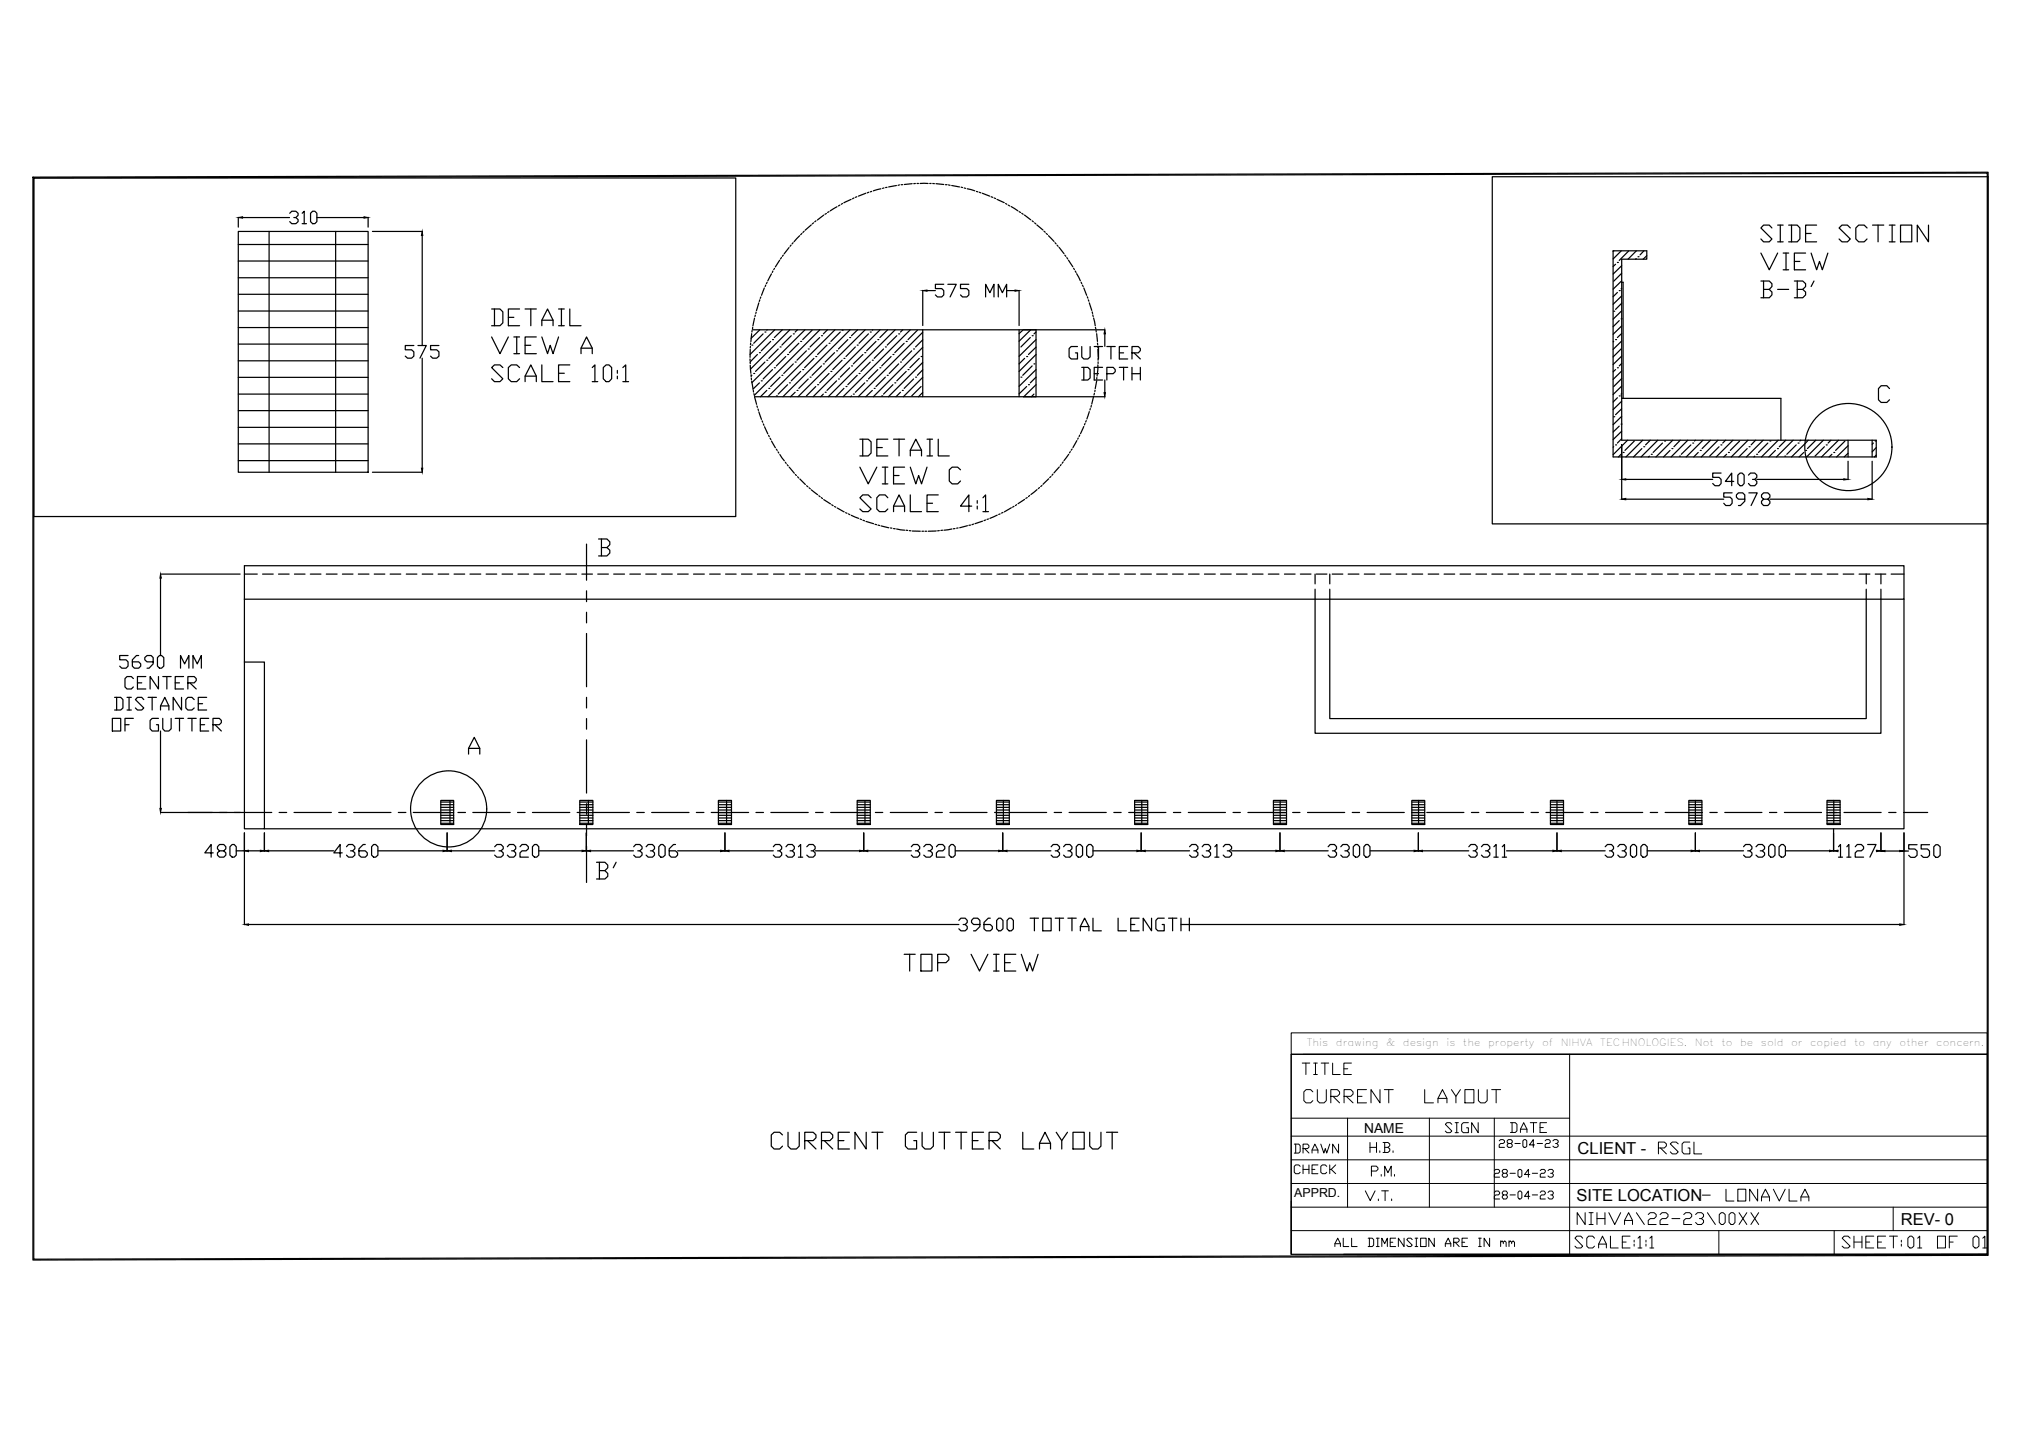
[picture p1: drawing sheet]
<svg xmlns="http://www.w3.org/2000/svg" width="420mm" height="297mm" viewBox="0 0 420 297" stroke-linecap="round" stroke-linejoin="round" font-family="sans-serif">
<!-- layer: 0 -->
<g fill="none" stroke="#000" stroke-width=".25">
<path d="M6.8 36.7l405.5-1v224.7l-405.5 1zM7 36.9l405.1-1v224.3l-405.1 1zM7 36.9h145.6v70.2h-145.6zM180.2 39.9l-.4 .1M180.8 39.7l-.3 .1M182.7 39.2l-1.6 .4M183.3 39l-.3 .1M184 38.9h-.3M185.9 38.5l-1.6 .3M186.5 38.4h-.3M186.9 38.3h.3M189.2 38.1l-1.6 .2"/>
<path d="M189.8 38.1h-.3M190.2 38.1h.3M190.8 38.1h1.7M192.8 38.1h.3M193.4 38.1h.4M194.1 38.1l1.6 .2M196.1 38.3h.3M196.7 38.4h.3M197.4 38.5l1.6 .3M199.3 38.8l.3 .1M200 39l.3 .1M200.6 39.2l1.6 .4"/>
<path d="M202.5 39.7l.3 .1M203.1 39.9l.3 .1M309.5 36.7h102.8v72h-102.8zM49.4 48h26.9v50h-26.9zM49.4 50.7h26.9M49.4 54.1h26.9M49.4 57.6h26.9M49.4 45.1v2M50.3 45.1h9.7M55.8 48v50M60.1 44.2l.4-.4h.9l.4 .4v.5l-.4 .4h-.5M61.4 45.1l.4 .5v.4l-.4 .4h-.9l-.4-.4"/>
<path d="M62.7 44.2l.4-.4v2.6M62.7 46.4h.9M64.8 43.8h.5l.4 .4v1.8l-.4 .4h-.5l-.4-.4v-1.8zM65.7 45.1h9.8M69.6 48v50M76.3 45.1v2M77.2 48h10.4M87.6 48.9v22.8M158.5 59.7l-.6 1.6M158.8 59.1l-.1 .3M159.1 58.5l-.2 .3M160 56.8l-.8 1.5"/>
<path d="M160.3 56.2l-.1 .3M160.6 55.7l-.1 .2M161.7 54l-.9 1.4M162.1 53.4l-.2 .3M162.4 52.9l-.2 .3M163.6 51.4l-1 1.3M164.1 50.8l-.3 .3M164.5 50.3l-.2 .3M165.8 48.9l-1.1 1.2M166.3 48.4l-.3 .3M166.8 48l-.3 .2M168.2 46.7l-1.2 1.1"/>
<path d="M168.7 46.2l-.2 .2M169.2 45.8l-.2 .2M170.8 44.6l-1.3 1M171.4 44.3l-.3 .2M171.9 43.9l-.3 .2M173.6 42.9l-1.4 .8M174.2 42.5l-.3 .2M174.7 42.2l-.2 .2M176.5 41.4l-1.5 .7M177.1 41.1l-.3 .1M177.7 40.8l-.3 .1M179.5 40.1l-1.5 .6"/>
<path d="M195.7 59h-1.7v.9h1.3l.4 .4v.9l-.4 .4h-.9l-.4-.4M196.6 59h1.7l-1.3 2.6M200.9 59h-1.7v.9h1.3l.4 .4v.9l-.4 .4h-.9l-.4-.4M203.7 40.1l1.5 .6M205.5 40.8l.4 .1M206.2 41.1l.3 .1M206.8 41.4l1.5 .6M208.5 42.2l.3 .2M209.1 42.5l.3 .2M209.7 42.8l1.4 .9M211.3 43.9l.3 .2M211.9 44.2l.3 .3"/>
<path d="M212.4 44.6l1.4 1M214.1 45.8l.2 .2M214.6 46.2l.2 .2M215 46.7l1.3 1M216.5 48l.3 .2M217 48.4l.2 .2M217.4 48.9l1.2 1.2M218.8 50.3l.2 .3M219.2 50.8l.2 .3M219.6 51.3l1.1 1.3M220.8 52.9l.2 .3M221.2 53.4l.2 .3"/>
<path d="M221.6 54l.9 1.3M222.6 55.6l.2 .3M223 56.2l.2 .3M223.3 56.8l.7 1.5M224.2 58.5l.1 .3M224.5 59.1l.1 .3M224.8 59.7l.6 1.6M334.5 52h7v1.8h-5.2v37.5h52.8v3.5h-54.6zM334.7 52l-.2 .2M335 54.8l-.5 .5M335.4 54.4h.1M336.2 52l-1.7 1.7"/>
<path d="M336.3 58.5h.3v24.1M336.3 55.1l-1.8 1.8M336.3 58.3l-1.8 1.7M336.3 56.7l-1.6 1.6M336.3 59.8l-.1 .1M337.7 52.1l-1.9 1.9M339.3 53.6l-.1 .2M339.4 52l-1.8 1.8M339.7 53.3h.1M340.9 52l-.8 .9M341.5 53l-.7 .8M365.2 52.5l1.7 3.5 1.8-3.5"/>
<path d="M365.2 58.3h1.7l.6 .5v.6l-.6 .6M365.7 58.3v3.5M367.5 47.3l-.6-.6h-1.2l-.5 .6 2.3 2.3-.6 .6h-1.2l-.5-.6M368.7 46.7h1.1M368.7 50.2h1.1M369.2 46.7v3.5M369.8 52.5h1.1M369.8 56h1.1M370.4 52.5v3.5M370.9 46.7h1.8l.6 .6v2.3l-.6 .6h-1.8M371.5 46.7v3.5M372.1 58.3h1.8l.6 .5v.6l-.6 .6"/>
<path d="M372.1 54.2h1.2M372.7 58.3v3.5M374.5 52.5h-2.4v3.5h2.4M374.5 48.4h1.1M375.6 52.5l1.1 3.5 .6-1.8 .6 1.8 1.2-3.5M376.2 58.3l-.6 1.1M376.7 46.7h-2.2v3.5h2.2M383.7 47.3l-.6-.6h-1.1l-.6 .6 2.3 2.3-.6 .6h-1.1l-.6-.6M387.2 47.3l-.6-.6h-1.1l-.6 .6v2.3l.6 .6h1.1l.6-.6M388.3 46.7h2.4M389.5 46.7v3.5M391.8 46.7h1.2"/>
<path d="M391.8 50.2h1.2M392.4 46.7v3.5M394.1 46.7h2.4v3.5h-2.4zM399.9 46.7v3.5l-2.3-3.5v3.5M49.4 61h26.9M49.4 64.5h26.9M49.4 67.9h26.9M49.4 71.4h26.9M49.4 74.8h26.9M49.4 78.3h26.9M85.8 71.7h-1.8v.9h1.4l.4 .4v.9l-.4 .4h-.9l-.5-.4M86.7 71.7h1.7l-1.3 2.6"/>
<path d="M87.6 74.3v22.8M91 71.7h-1.7v.9h1.3l.4 .4v.9l-.4 .4h-.9l-.4-.4M102 64.1h1.7l.6 .6v2.3l-.6 .6h-1.7M102 69.9l1.7 3.5 1.7-3.5M102.5 64.1v3.5M104.3 76.2l-.6-.5h-1.2l-.5 .5 2.3 2.4-.6 .6h-1.2l-.5-.6M105.4 65.8h1.2M106.6 69.9h1.2M106.6 73.4h1.2M107.2 69.9v3.5M107.8 64.1h-2.4v3.5h2.4M107.8 76.2l-.6-.5h-1.2l-.6 .5v2.4l.6 .6h1.2l.6-.6"/>
<path d="M108.9 79.2v-1.2l1.2-2.3 1.1 2.3v1.2M108.9 64.1h2.3M108.9 71.6h1.2M108.9 78h2.3M110.1 64.1v3.5M111.2 69.9h-2.3v3.5h2.3M112.4 67.6v-1.2l1.2-2.3 1.1 2.3v1.2M112.4 69.9l1.2 3.5 .5-1.8 .6 1.8 1.1-3.5M112.4 75.7v3.5h2.3M112.4 66.4h2.3M115.8 67.6h1.2M115.8 64.1h1.2"/>
<path d="M115.8 77.4h1.2M116.4 64.1v3.5M118.2 64.1v3.5h2.3M118.2 75.7h-2.4v3.5h2.4M120.5 73.4v-1.2l1.1-2.3 1.2 2.3v1.2M120.5 72.2h2.3M122.8 76.2l.6-.5v3.5M122.8 79.2h1.2M125.1 76.2l.6-.5h.6l.5 .5v2.4l-.5 .6h-.6l-.6-.6zM128 76.8v.6M128 78v.6M129.2 76.2l.6-.5v3.5"/>
<path d="M129.2 79.2h1.2M155.5 74.5v.3M155.6 75.8l.1 1.6M155.6 72.5l-.1 1.6M155.6 75.1v.3M155.6 71.8v.4M155.7 71.2l-.1 .3M155.8 77.7v.4M155.8 78.4v.3M155.9 69.2l-.2 1.7M155.9 79l.3 1.7M155.9 71.6h.1"/>
<path d="M155.9 77.9l-.1 .1M156 68.6l-.1 .3M156 68.4h73.1M156.1 67.9v.3M156.3 77.5h.1M156.5 66l-.4 1.6M156.6 65.4v.3M156.8 64.7l-.1 .3M157.1 73.5l-1.6 1.6M157.4 62.8l-.5 1.6M157.5 73.2h.1M157.5 79.4l-1.4 1.3"/>
<path d="M157.6 68.4l-1.8 1.8M157.6 62.2l-.1 .3M157.8 61.6l-.1 .3M157.9 79h.1M158.3 69.3l-2 1.9M158.6 68.9h.1M158.6 75.1l-1.9 1.9M159 74.7h.1M159.1 68.4l-.1 .1M159.8 70.8l-1.9 2M160.2 70.4h.1M160.2 76.7l-1.9 1.9"/>
<path d="M160.6 76.3h.1M160.7 68.4l-5.2 5.1M161.4 72.4l-2 1.9M161.8 72h.1M161.8 78.2l-2 2M162.2 77.9h.1M162.2 68.4l-1.6 1.6M163 74l-2 1.9M163.3 73.5h.1M163.3 79.8l-1.9 1.9M163.7 79.4h.1M163.8 68.4l-8.2 8.2"/>
<path d="M164.1 69.6l-1.9 2M164.5 69.3h.1M164.5 75.5l-2 2M164.9 75.1h.1M165.4 68.4l-.5 .5M165.7 71.2l-2 2M166 70.8h.1M166 77l-1.9 2M166.5 76.7h.1M166.9 68.4l-11 11M167.2 72.8l-1.9 1.9M167.6 72.4h.1"/>
<path d="M167.6 78.6l-1.9 2M168 78.2h.1M168.4 68.5l-1.9 1.9M168.8 74.3l-2 2M169.2 74h.1M169.6 79.8h.1M170 70l-2 2M170 68.4l-13.6 13.6M170.4 69.6h.1M170.4 75.9l-2 2M170.7 75.5h.1M171.5 71.6l-1.9 1.9"/>
<path d="M171.6 68.4l-.9 .9M171.9 71.2h.1M171.9 77.5l-1.9 1.9M172.3 77h.1M173.1 73.2l-2 1.9M173.2 68.4l-13.9 13.9M173.5 72.8h.1M173.5 79l-2 2M173.9 78.6h.1M174.3 68.9l-2 1.9M174.6 68.5h.1M174.6 74.7l-1.9 2"/>
<path d="M175 74.3h.1M175.8 70.4l-1.9 2M176.2 70h.1M176.2 76.3l-1.9 1.9M176.3 68.4l-13.9 13.9M176.6 75.9h.1M177.4 72l-2 2M177.8 71.6h.1M177.8 77.9l-2 1.9M177.9 68.4l-1.3 1.2M178.2 77.5h.1M179 73.5l-2 2"/>
<path d="M179.3 73.2h.1M179.3 79.4l-1.9 2M179.4 68.4l-13.9 13.9M179.7 79h.1M180.1 69.3l-1.9 1.9M180.5 68.9h.1M180.5 75.1l-2 1.9M180.9 74.7h.1M181 68.4l-.1 .1M181.7 70.8l-2 2M182 70.4h.1M182 76.7l-1.9 1.9"/>
<path d="M182.5 76.3h.1M182.5 68.4l-13.9 13.9M183.2 72.4l-1.9 1.9M183.6 72h.1M183.6 78.2l-1.9 2M184 77.9h.1M184.1 68.4l-1.6 1.6M184.8 74l-1.9 1.9M185.2 73.5h.1M185.2 79.8l-2 1.9M185.6 79.4h.1M185.6 68.4l-13.8 13.9"/>
<path d="M186 69.6l-2 2M186.4 69.3h.1M186.4 75.5l-2 2M186.7 75.1h.1M187.2 68.4l-.5 .5M187.5 71.2l-1.9 2M187.9 70.8h.1M187.9 77l-1.9 2M188.3 76.7h.1M188.8 68.4l-13.9 13.9M189.1 72.8l-2 1.9M189.5 72.4h.1"/>
<path d="M189.5 78.6l-2 2M189.9 78.2h.1M190.3 68.5l-2 1.9M190.6 74.3l-1.9 2M191 74h.1M191.4 68.9l-13.4 13.4M191.4 72.1l-10.3 10.2M191.4 75.2l-7.2 7.1M191.4 78.3l-4.1 4M191.4 70.5l-1.5 1.5M191.4 76.7l-1.1 1.2M191.4 60.2v7.3"/>
<path d="M191.4 68.4v13.9M192.2 60.3h1.8M204.4 61.6v-2.6l.9 1.7 .8-1.7v2.6M207 61.6v-2.6l.9 1.7 .9-1.7v2.6M208.8 60.3h1.7M211.3 60.2v7.3M211.3 68.4v13.9M211.7 78.2h.1M212.1 68.5l-.8 .7M212.5 74.3l-1.2 1.2M212.9 74h.1M213.3 79.8h.1"/>
<path d="M213.7 70l-2 2M213.8 68.4l-2.5 2.4M214.1 69.6h.1M214.1 75.9l-2 2M214.4 75.5h.1M214.9 70.4l-3.6 3.5M214.9 73.5l-3.6 3.5M214.9 76.7l-3.6 3.4M214.9 79.8l-2.6 2.5M214.9 68.9l-.5 .4M214.9 72l-1.6 1.5M214.9 78.2l-1.2 1.2"/>
<path d="M214.9 68.4v13.9M223.4 71.9h-1.3l-.4 .4v1.7l.4 .5h1.3v-1.3h-.4M224.3 71.9v2.1l.5 .5h.8l.5-.5v-2.1M224.3 76.2h1.3l.5 .5v1.7l-.5 .4h-1.3M224.8 76.2v2.6M225.5 61.6l.1 .2M225.7 62.2l.1 .3M225.9 62.8l.5 1.6M226.5 64.7l.1 .3M226.6 65.3l.1 .4M226.8 66l.3 1.6M226.9 71.9h1.8"/>
<path d="M226.9 77.5h.9M227.2 67.9l.1 .3M227.3 68.5v.4M227.4 79l-.3 1.6M227.4 69.2l.2 1.6M227.5 78.3l-.1 .4M227.6 77.7l-.1 .3M227.6 71.2v.3M227.7 75.7l-.1 1.6M227.7 72.5l.1 1.6M227.7 71.8v.3M227.7 74.4v.3"/>
<path d="M227.7 75.1v.3M227.8 71.9v2.6M228.7 76.2h-1.8v2.6h1.8M229.1 69.3v2.5M229.1 78.8v2.6M229.5 77.5h1.4l.4-.4v-.4l-.4-.5h-1.4v2.6M229.5 71.9h1.8M230.4 71.9v2.6M232.1 73.2h.9M232.1 76.2h1.8M233 76.2v2.6M233.9 71.9h-1.8v2.6h1.8"/>
<path d="M234.8 73.2h1.3l.4-.5v-.4l-.4-.4h-1.3v2.6M234.8 77.5h1.7M234.8 76.2v2.6M235.2 73.2l1.3 1.3M236.5 76.2v2.6M334.7 64.6h.1M334.7 70.8l-.2 .1M335 70.4h.1M335 76.7l-.5 .4M335.4 76.3h.1M335.4 60.7l-.9 .9M335.8 60.3h.1"/>
<path d="M335.8 66.5l-1.3 1.3M336.2 66.1h.1M336.2 72.4l-1.7 1.6M336.3 61.4l-1.8 1.7M336.3 64.5l-1.8 1.7M336.3 67.6l-1.8 1.7M336.3 70.7l-1.8 1.8M336.3 73.9l-1.8 1.7M336.3 77l-1.8 1.7M336.3 62.9l-1.3 1.3M336.3 69.2l-.9 .8M336.3 75.4l-.5 .5"/>
<path d="M336.3 78.5l-1.6 1.7M365.7 60h1.2l.6 .6v.6l-.6 .6h-1.7M368.7 60h2.2M372.7 60h1.2l.6 .6v.6l-.6 .6h-1.8M49.4 81.7h26.9M49.4 85.2h26.9M49.4 88.6h26.9M49.4 92.1h26.9M49.4 95.5h26.9M77.2 98h10.4M156.2 81l.1 .3M156.4 81.7v.3"/>
<path d="M157 84.2l.1 .3M157.2 84.8l.1 .3M157.4 85.4l.5 1.6M158 87.3l.2 .3M158.3 87.9l.1 .3M158.6 88.5l.6 1.5M159 81l-1.3 1.3M159.4 90.3l.1 .3M159.4 80.6h.1M159.7 90.9l.2 .3M160 91.5l.8 1.4M161 82.1h.1"/>
<path d="M161 93.2l.2 .2M161.3 93.7l.2 .3M161.7 94.3l1 1.3M162.9 95.9l.1 .2M163.3 96.4l.2 .2M163.7 96.9l1 1.3M164.9 81.4l-1 .9M164.9 98.4l.3 .2M165.3 81h.1M165.4 98.9l.2 .2M165.9 99.4l1.1 1.1M169.2 80.2l-2 1.9"/>
<path d="M170.7 81.7l-.5 .6M171.1 81.4h.1M175 80.6l-1.7 1.7M175.4 80.2h.1M176.6 82.1l-.2 .2M177 81.7h.1M178.3 91.1h1.8l.6 .6v2.3l-.6 .6h-1.8M178.3 96.9l1.8 3.5 1.7-3.5M178.9 91.1v3.5M180.9 81l-1.4 1.3M181.3 80.6h.1M181.8 92.8h1.2"/>
<path d="M182.9 82.1h.1M183 96.9h1.1M183.6 96.9v3.5M184.1 91.1h-2.3v3.5h2.3M185.3 91.1h2.3M185.3 98.6h1.2M186.5 91.1v3.5M186.7 81.4l-.9 .9M187.1 81h.1M187.6 96.9h-2.3v3.5h2.3M188.8 94.6v-1.2l1.1-2.3 1.2 2.3v1.2M188.8 96.9l1.1 3.5 .6-1.8 .6 1.8 1.1-3.5"/>
<path d="M188.8 93.4h2.3M191 80.2l-1.9 1.9M191.4 81.4l-.9 .9M192.2 94.6h1.2M192.2 91.1h1.2M192.8 91.1v3.5M194.6 91.1v3.5h2.3M199.2 97.5l-.6-.6h-1.1l-.6 .6v2.3l.6 .6h1.1l.6-.6M212.9 80.2l-1.6 1.5M214.4 81.7l-.5 .6M217.5 99.3l-1.2 1.2M217.9 98.8l-.2 .3"/>
<path d="M218.4 98.3l-.2 .3M219.7 96.9l-1.1 1.2M220.1 96.4l-.2 .2M220.5 95.8l-.2 .3M221.6 94.2l-.9 1.3M222 93.7l-.2 .2M222.3 93.1l-.2 .3M223.3 91.4l-.8 1.4M223.6 90.8l-.1 .3M223.9 90.3l-.1 .3M224.8 88.5l-.7 1.5M225 87.8l-.1 .3"/>
<path d="M225.3 87.2l-.2 .3M225.9 85.4l-.5 1.5M226.1 84.8l-.1 .2M226.3 84.1l-.1 .4M226.8 82.2l-.4 1.6M227 81.6l-.1 .3M227.1 80.9l-.1 .3M229.1 82.3h-72.6l.4 1.6M334.7 86.4h.1M334.7 92.7l-.2 .1M335 92.3h.1M335.4 82.5l-.9 .9"/>
<path d="M335.8 82.1h.1M335.8 88.4l-1.3 1.2M336.2 88h.1M336.2 94.2l-.6 .6M336.3 82.6h33v8.7M336.3 92.2v11.3M336.3 80.1l-1.8 1.7M336.3 83.2l-1.8 1.8M336.3 86.4l-1.8 1.7M336.3 89.5l-1.8 1.7M336.3 81.7h-.1M336.3 84.8l-1.3 1.2"/>
<path d="M336.3 91l-.9 .9M336.6 93.9h.1M337.2 99.4h18M337.5 91.3l-3 3M338.9 91.5l-1.9 1.9M340.5 93l-1.7 1.8M340.7 91.3l-3.5 3.5M340.9 92.7h.1M342.1 94.6l-.2 .2M342.2 91.3l-.9 1M342.4 94.2h.1M343.8 91.3l-3.5 3.5"/>
<path d="M344.8 91.9l-2 2M345.2 91.5h.1M346.3 93.4l-1.3 1.4M346.7 93h.1M346.9 91.3l-3.5 3.5M348.3 94.6h.1M348.5 91.3l-1.4 1.4M350 91.3l-3.4 3.5M350.7 92.3l-2 1.9M351 91.9h.1M351.6 91.3l-.2 .2M352.2 93.9l-.9 .9"/>
<path d="M352.6 93.4h.1M353.2 91.3l-3.5 3.5M354.7 91.3l-1.7 1.7M356.3 91.3l-3.5 3.5M356.5 92.7l-1.9 1.9M356.9 92.3h.1M356.9 98.1h-1.7v.9h1.3l.4 .4v.9l-.4 .5h-.8l-.5-.5M357.9 91.3l-.6 .6M358.1 94.2l-.6 .6M358.5 93.9h.1M359.4 91.3l-3.5 3.5M359.6 99.9h-1.8l1.3-1.8v2.7"/>
<path d="M360.4 98.6l.5-.5h.4l.4 .5v1.7l-.4 .5h-.4l-.5-.5zM360.8 91.5l-2 1.9M362.3 93l-1.7 1.8M362.5 91.3l-3.5 3.5M362.6 98.6l.4-.5h.9l.4 .5v.4l-.4 .4h-.5M362.7 92.7h.1M363.9 99.4l.4 .5v.4l-.4 .5h-.9l-.4-.5M363.9 94.6l-.2 .2M364.1 91.3l-1 1M364.3 94.2h.1M364.3 99.4h18.1M365.6 91.3l-3.4 3.5"/>
<path d="M366.6 91.9l-1.9 2M367 91.5h.1M368.2 93.4l-1.4 1.4M368.6 93h.1M368.8 91.3l-3.5 3.5M370.1 94.6h.1M370.3 91.3l-1.3 1.4M371.9 91.3l-3.5 3.5M372.5 92.3l-1.9 1.9M372.9 91.9h.1M373.4 91.3l-.1 .2M374.1 93.9l-1 .9"/>
<path d="M374.5 93.4h.1M375 91.3l-3.5 3.5M376.6 91.3l-1.8 1.7M378.1 91.3l-3.4 3.5M378.3 92.7l-1.9 1.9M378.7 92.3h.1M379.7 91.3l-.6 .6M379.9 94.2l-.6 .6M380.3 93.9h.1M381.3 91.3l-3.5 3.5M382.6 91.5l-1.9 1.9M383.3 91.3v3.5"/>
<path d="M383.3 95.7v3.8M383.3 92.5l-2.4 2.3M383.3 94l-.8 .8M388.3 91.3v3.5M388.3 95.7v7.8M388.5 91.9l-.2 .3M388.9 91.5h.1M389.1 92.8l-.8 .9M389.1 94.4l-.4 .4M391.9 80.6l-.6-.6h-1.2l-.5 .6v2.3l.5 .6h1.2l.6-.6M33.3 119.1h16.5M33.3 119.9v16.1"/>
<path d="M50.7 119.1h2.7M54.5 119.1h2.2M57.8 119.1h2.2M61.1 119.1h2.2M64.4 119.1h2.2M67.7 119.1h2.2M71 119.1h2.2M74.3 119.1h2.2M77.6 119.1h2.2M80.9 119.1h2.2M84.3 119.1h2.2M87.6 119.1h2.2"/>
<path d="M90.9 119.1h2.2M94.2 119.1h2.2M97.5 119.1h2.2M100.8 119.1h2.2M104.1 119.1h2.2M107.4 119.1h2.2M110.7 119.1h2.2M114.1 119.1h2.2M117.4 119.1h2.2M120.7 119.1h2.2M121.6 112.9v7.5M124 119.1h2.2"/>
<path d="M124.1 111.8h1.8l.6 .6v.6l-.6 .6M124.7 113.6h1.2l.6 .5v.6l-.6 .6h-1.8M124.7 111.8v3.5M127.3 119.1h2.2M130.6 119.1h2.2M133.9 119.1h2.2M137.2 119.1h2.2M140.5 119.1h2.2M143.8 119.1h2.3M147.2 119.1h2.2M150.5 119.1h2.2M153.8 119.1h2.2"/>
<path d="M157.1 119.1h2.2M160.4 119.1h2.2M163.7 119.1h2.2M167 119.1h2.2M167.3 100.8l.2 .2M167.8 101.2l.2 .2M168.2 101.6l1.4 1M169.8 102.8l.3 .2M170.3 119.1h2.2M170.3 103.2l.3 .2M170.8 103.6l1.4 .9M172.5 104.7l.3 .2"/>
<path d="M173.1 105.1l.2 .1M173.6 105.4l1.5 .8M173.6 119.1h2.3M175.4 106.3l.3 .2M176 106.6l.2 .2M176.5 106.9l1.6 .6M177 119.1h2.2M178.4 107.7l.3 .1M179 107.9l.3 .1M179.6 108.2l1.6 .4M180.3 119.1h2.2M180.7 103.3l-.6-.6h-1.2l-.6 .6 2.4 2.3-.6 .5h-1.2l-.6-.5"/>
<path d="M181.5 108.8h.3M182.1 108.9l.3 .1M182.7 109.1l1.6 .4M183 100.4h1.1M183.6 119.1h2.2M184.1 103.3l-.5-.6h-1.2l-.6 .6v2.3l.6 .5h1.2l.5-.5M184.7 109.5l.3 .1M185.3 106.1v-1.1l1.2-2.3 1.1 2.3v1.1M185.3 109.6l.3 .1M185.3 105h2.3M185.9 109.7l1.7 .3M186.9 119.1h2.2"/>
<path d="M187.9 110h.3M188.6 110.1h.3M188.8 102.7v3.4h2.3M189.2 110.2h1.7M190.2 119.1h2.2M191.2 110.2h.3M191.8 110.2h.4M192.2 104.4h1.2M193.5 119.1h2.2M194.2 110.1l-1.7 .1M194.6 102.7h-2.4v3.4h2.4M194.8 110.1h-.3"/>
<path d="M195.5 110h-.4M196.8 119.1h2.2M197.4 109.7l-1.6 .3M198 109.6l-.3 .1M198.7 109.5l-.3 .1M200.1 119.1h2.2M200.6 109.1l-1.6 .4M201.3 108.9l-.4 .1M201.5 105h-2.3l1.7-2.3v3.4M201.9 108.7l-.3 .1M202.7 103.8v.6M202.7 105v.6"/>
<path d="M203.4 119.1h2.3M203.8 108.1l-1.6 .5M203.8 103.3l.6-.6v3.4M203.8 106.1h1.2M204.4 107.9l-.3 .1M205 107.7h-.3M206.8 119.1h2.2M206.8 106.8l-1.5 .7M207.4 106.6l-.3 .1M208 106.3l-.3 .1M209.7 105.3l-1.4 .9M210.1 119.1h2.2"/>
<path d="M210.3 105l-.3 .2M210.8 104.7l-.2 .2M212.5 103.6l-1.4 .9M213 103.2l-.3 .2M213.4 119.1h2.2M213.5 102.8l-.2 .2M215.1 101.6l-1.3 1M215.6 101.1l-.3 .2M216.1 100.7l-.3 .2M216.7 119.1h2.2M220 119.1h2.2M223.3 119.1h2.2"/>
<path d="M226.6 119.1h2.2M229.9 119.1h2.2M233.2 119.1h2.3M236.6 119.1h2.2M239.9 119.1h2.2M243.2 119.1h2.2M246.5 119.1h2.2M249.8 119.1h2.2M253.1 119.1h2.2M256.4 119.1h2.2M259.7 119.1h2.2M263 119.1h2.2"/>
<path d="M266.4 119.1h2.2M269.7 119.1h2.2M272.7 119.1v2M273 119.1h2.2M275.8 119.1v2M276.3 119.1h2.2M279.6 119.1h2.2M282.9 119.1h2.2M286.2 119.1h2.2M289.5 119.1h2.2M292.8 119.1h2.2M296.2 119.1h2.2"/>
<path d="M299.5 119.1h2.2M302.8 119.1h2.2M306.1 119.1h2.2M309.4 119.1h2.2M312.7 119.1h2.2M316 119.1h2.2M319.3 119.1h2.2M322.6 119.1h2.2M325.9 119.1h2.3M329.3 119.1h2.2M332.6 119.1h2.2M335.9 119.1h2.2"/>
<path d="M337.2 103.5h20.3M339.2 119.1h2.2M342.5 119.1h2.2M345.8 119.1h2.2M349.1 119.1h2.2M352.4 119.1h2.2M355.7 119.1h2.3M359.1 119.1h2.2M359.2 102.2h-1.7v.9h1.3l.4 .4v.9l-.4 .5h-.9l-.4-.5M361.8 103.5h-1.3l-.4-.4v-.4l.4-.5h.9l.4 .5v1.3l-.9 .9h-.4M362.4 119.1h2.2M362.7 102.2h1.7l-1.3 2.7"/>
<path d="M365.7 119.1h2.2M365.7 103.5l-.4-.4v-.4l.4-.5h.9l.4 .5v.4l-.4 .4h-.9l-.4 .5v.4l.4 .5h.9l.4-.5v-.4l-.4-.5M367 103.5h20.4M369 119.1h2.2M372.3 119.1h2.2M375.6 119.1h2.2M378.9 119.1h2.2M382.2 119.1h2.2M385.5 119.1h2.3M387 119.1v2M388.9 119.1h2.2M390.1 119.1v2"/>
<path d="M392.2 119.1h2.7M26.6 136h-1.8v.9h1.3l.5 .4v.9l-.5 .4h-.9l-.4-.4M28.8 136h-.5l-.9 .9v1.3l.5 .4h.9l.4-.4v-.5l-.4-.4h-1.4M31.8 137.3h-1.3l-.5-.4v-.5l.5-.4h.8l.5 .4v1.3l-.9 .9h-.4M32.7 136.4l.4-.4h.4l.5 .4v1.8l-.5 .4h-.4l-.4-.4zM37.4 138.6v-2.6l.9 1.7 .9-1.7v2.6M40 138.6v-2.6l.9 1.7 .9-1.7v2.6M50.7 124.3h344.2v-7h-344.2v20M50.7 137.3h4.1v34.6h-4.1zM121.6 122.6v2.2M121.6 127v2.2M121.6 131.4v11.1"/>
<path d="M272.7 122.2v29.9h117.4v-29.9M275.8 122.2v26.9h111.2v-26.9M394.9 124.3v47.6h-340.1M23.3 149h1.7v2.6h-1.7zM23.8 144.7h1.2l.5 .4v1.8l-.5 .4h-1.2M24.2 144.7v2.6M25.9 150.3h.9M26.3 144.7h.9M26.3 147.3h.9M26.8 144.7v2.6M27.7 140.8l-.5-.5h-.9l-.4 .5v1.7l.4 .4h.9l.5-.4M27.7 149h-1.8v2.6"/>
<path d="M28.5 141.6h.9M29.8 145.1l-.4-.4h-.9l-.4 .4 1.7 1.8-.4 .4h-.9l-.4-.4M30.2 140.3h-1.7v2.6h1.7M30.7 144.7h1.7M31.6 144.7v2.6M32.9 140.3v2.6l-1.8-2.6v2.6M32.9 149h-1.3l-.5 .4v1.8l.5 .4h1.3v-1.3h-.5M33.3 147.3v-.9l.9-1.7 .8 1.7v.9M33.3 151.6v16.1M33.3 146.4h1.7M33.8 149v2.2l.4 .4h.8l.5-.4v-2.2M33.8 140.3h1.7"/>
<path d="M34.6 140.3v2.6M36.3 141.6h.9M36.3 149h1.8M37.2 149v2.6M37.6 144.7v2.6l-1.7-2.6v2.6M38.1 140.3h-1.8v2.6h1.8M39 141.6h1.3l.4-.4v-.4l-.4-.5h-1.3v2.6M39 149h1.7M39.4 141.6l1.3 1.3M39.8 149v2.6M40.3 145.1l-.5-.4h-.8l-.5 .4v1.8l.5 .4h.8l.5-.4M41.1 146h.9"/>
<path d="M41.5 150.3h.9M42.9 144.7h-1.8v2.6h1.8M43.3 149h-1.8v2.6h1.8M44.2 150.3h1.3l.4-.4v-.5l-.4-.4h-1.3v2.6M44.6 150.3l1.3 1.3M97.2 156.4v-1.2l1.2-2.2 1.1 2.2v1.2M97.2 155.2h2.3M121.6 144.7v2.2M121.6 149.1v2.2M121.6 153.5v11M33.3 168.5h23.1M44.2 176.9h-1.7l1.3-1.7v2.6"/>
<path d="M45.5 176.5l-.4-.4v-.5l.4-.4h.9l.4 .4v.5l-.4 .4h-.9l-.4 .4v.5l.4 .4h.9l.4-.4v-.5l-.4-.4M47.7 175.6l.4-.4h.5l.4 .4v1.8l-.4 .4h-.5l-.4-.4zM49 176.5h1.7M50.7 172.8v19M51.5 176.5h2.5M54.8 172.8v3.7M55.7 176.5h13.5M57.9 168.5h1.6M61 168.5h7.7M70.2 168.5h1.6M71 176.9h-1.8l1.3-1.7v2.6M71.9 175.6l.4-.4h.8l.5 .4v.5l-.5 .4h-.4"/>
<path d="M73.1 176.5l.5 .4v.5l-.5 .4h-.8l-.4-.4M73.3 168.5h7.8M75.7 175.2h-.4l-.9 .9v1.3l.5 .4h.8l.5-.4v-.5l-.5-.4h-1.3M77.5 175.2h.4l.5 .4v1.8l-.5 .4h-.4l-.4-.4v-1.8zM78.4 176.5h13.5M82.6 168.5h1.6M85.7 168.5l8.4 .1M91.4 166h2.7v5h-2.7zM91.4 166.4h2.7M91.4 166.9h2.7M91.4 167.5h2.7M91.4 168h2.7"/>
<path d="M91.4 169.1h2.7M91.4 169.7h2.7M91.4 170.2h2.7M91.4 170.8h2.7M92.7 172.8v3.7M93.3 166v5M93.6 176.5h9M95 168.5h1.5M98.1 168.5h7.7M102.6 175.6l.5-.4h.8l.5 .4v.5l-.5 .4h-.4M103.9 176.5l.5 .4v.5l-.5 .4h-.8l-.5-.4M105.2 175.6l.4-.4h.9l.4 .4v.5l-.4 .4h-.4"/>
<path d="M106.5 176.5l.4 .4v.5l-.4 .4h-.9l-.4-.4M107.3 168.5h1.6M107.8 175.6l.5-.4h.8l.5 .4v.5l-.5 .4h-.8l-.5 .4v.9h1.8M110.4 168.5h7.8M110.8 175.2h.5l.4 .4v1.8l-.4 .4h-.5l-.4-.4v-1.8zM111.7 176.5h9M119.7 168.5h10.8M120.2 166h2.8v5h-2.8zM120.2 166.4h2.8M120.2 166.9h2.8M120.2 167.5h2.8M120.2 168h2.8"/>
<path d="M120.2 169.1h2.8M120.2 169.7h2.8M120.2 170.2h2.8M120.2 170.8h2.8M121.6 172.8v3.7M121.6 166.7v2.2M121.6 171.2v2.2M122 166v5M122.5 176.5h8.9M131.4 175.6l.4-.4h.9l.5 .4v.5l-.5 .4h-.4M132.1 168.5h1.5M132.7 176.5l.5 .4v.5l-.5 .4h-.9l-.4-.4"/>
<path d="M134 175.6l.4-.4h.9l.4 .4v.5l-.4 .4h-.4M135.1 168.5h7.8M135.3 176.5l.4 .4v.5l-.4 .4h-.9l-.4-.4M137 175.2h.5l.4 .4v1.8l-.4 .4h-.5l-.4-.4v-1.8zM140.1 175.2h-.4l-.9 .9v1.3l.4 .4h.9l.4-.4v-.5l-.4-.4h-1.3M140.5 176.5h9M144.4 168.5h1.6M147.5 168.5h7.8M149 166h2.7v5h-2.7zM149 166.4h2.7M149 166.9h2.7M149 167.5h2.7"/>
<path d="M149 168h2.7M149 169.1h2.7M149 169.7h2.7M149 170.2h2.7M149 170.8h2.7M150.3 172.8v3.7M150.7 166v5M151.2 176.5h9.2M156.8 168.5h1.5M159.9 168.5h7.7M160.4 175.6l.4-.4h.9l.4 .4v.5l-.4 .4h-.4M161.7 176.5l.4 .4v.5l-.4 .4h-.9l-.4-.4"/>
<path d="M163 175.6l.4-.4h.9l.4 .4v.5l-.4 .4h-.5M164.3 176.5l.4 .4v.5l-.4 .4h-.9l-.4-.4M165.6 175.6l.4-.4v2.6M165.6 177.8h.9M167.3 175.6l.5-.4h.8l.5 .4v.5l-.5 .4h-.4M168.6 176.5l.5 .4v.5l-.5 .4h-.8l-.5-.4M169.1 176.5h9.1M169.1 168.5h1.6M172.3 168.5l8.2 .1M177.8 166h2.7v5h-2.7zM177.8 166.4h2.7M177.8 166.9h2.7"/>
<path d="M177.8 167.5h2.7M177.8 168h2.7M177.8 169.1h2.7M177.8 169.7h2.7M177.8 170.2h2.7M177.8 170.8h2.7M179.1 172.8v3.7M179.4 166v5M180 176.5h9M181.5 168.5h1.6M184.6 168.5h7.7M189 175.6l.4-.4h.9l.4 .4v.5l-.4 .4h-.5"/>
<path d="M190.3 176.5l.4 .4v.5l-.4 .4h-.9l-.4-.4M191.6 175.6l.4-.4h.9l.5 .4v.5l-.5 .4h-.4M192.9 176.5l.5 .4v.5l-.5 .4h-.9l-.4-.4M193.9 168.5h1.5M194.2 175.6l.4-.4h.9l.4 .4v.5l-.4 .4h-.9l-.4 .4v.9h1.7M197 168.5h7.7M197.2 175.2h.5l.4 .4v1.8l-.4 .4h-.5l-.4-.4v-1.8zM198.1 176.5h9M206.3 168.5h10.8M206.6 166h2.7v5h-2.7zM206.6 166.4h2.7M206.6 166.9h2.7"/>
<path d="M206.6 167.5h2.7M206.6 168h2.7M206.6 169.1h2.7M206.6 169.7h2.7M206.6 170.2h2.7M206.6 170.8h2.7M208 172.8v3.7M208.1 166v5M208.8 176.5h9.1M218 175.6l.4-.4h.9l.4 .4v.5l-.4 .4h-.5M218.6 168.5h1.5M219.3 176.5l.4 .4v.5l-.4 .4h-.9l-.4-.4"/>
<path d="M220.6 175.6l.4-.4h.9l.4 .4v.5l-.4 .4h-.4M221.7 168.5h7.7M221.9 176.5l.4 .4v.5l-.4 .4h-.9l-.4-.4M223.6 175.2h.4l.5 .4v1.8l-.5 .4h-.4l-.4-.4v-1.8zM225.8 175.2h.4l.5 .4v1.8l-.5 .4h-.4l-.4-.4v-1.8zM226.7 176.5h9.1M231 168.5h1.5M234.1 168.5h7.7M235.3 166h2.7v5h-2.7zM235.3 166.4h2.7M235.3 166.9h2.7M235.3 167.5h2.7"/>
<path d="M235.3 168h2.7M235.3 169.1h2.7M235.3 169.7h2.7M235.3 170.2h2.7M235.3 170.8h2.7M236.7 172.8v3.7M236.8 166v5M237.5 176.5h9.2M243.3 168.5h1.6M246.4 168.5h7.7M246.7 175.6l.5-.4h.8l.4 .4v.5l-.4 .4h-.4M248 176.5l.4 .4v.5l-.4 .4h-.8l-.5-.4"/>
<path d="M249.3 175.6l.4-.4h.9l.5 .4v.5l-.5 .4h-.4M250.6 176.5l.5 .4v.5l-.5 .4h-.9l-.4-.4M251.9 175.6l.5-.4v2.6M251.9 177.8h.9M253.7 175.6l.4-.4h.8l.5 .4v.5l-.5 .4h-.4M254.9 176.5l.5 .4v.5l-.5 .4h-.8l-.4-.4M255.4 176.5h9.2M255.7 168.5h1.5M258.8 168.5l8 .1M264.1 166h2.7v5h-2.7zM264.1 166.4h2.7M264.1 166.9h2.7"/>
<path d="M264.1 167.5h2.7M264.1 168h2.7M264.1 169.1h2.7M264.1 169.7h2.7M264.1 170.2h2.7M264.1 170.8h2.7M265.4 172.8v3.7M265.5 166v5M266.3 176.5h9.1M268.1 168.5h1.5M271.2 168.5h7.7M275.4 175.6l.5-.4h.8l.5 .4v.5l-.5 .4h-.4"/>
<path d="M276.7 176.5l.5 .4v.5l-.5 .4h-.8l-.5-.4M278.1 175.6l.4-.4h.9l.4 .4v.5l-.4 .4h-.5M279.4 176.5l.4 .4v.5l-.4 .4h-.9l-.4-.4M280.4 168.5h1.6M280.6 175.6l.5-.4h.4l.5 .4v1.8l-.5 .4h-.4l-.5-.4zM283.3 175.2h.4l.4 .4v1.8l-.4 .4h-.4l-.5-.4v-1.8zM283.5 168.5h7.7M284.2 176.5h9.1M292.8 166h2.7v5h-2.7zM292.8 166.4h2.7M292.8 166.9h2.7M292.8 167.5h2.7"/>
<path d="M292.8 168h2.7M292.8 168.5l2.7 .1M292.8 169.1h2.7M292.8 169.7h2.7M292.8 170.2h2.7M292.8 170.8h2.7M294.1 172.8v3.7M294.2 166v5M295 176.5h9.6M295.9 168.5h7.7M304.6 175.6l.4-.4h.9l.4 .4v.5l-.4 .4h-.4M305.2 168.5h1.5"/>
<path d="M305.9 176.5l.4 .4v.5l-.4 .4h-.9l-.4-.4M307.2 175.6l.5-.4h.8l.5 .4v.5l-.5 .4h-.4M308.2 168.5h7.7M308.5 176.5l.5 .4v.5l-.5 .4h-.8l-.5-.4M309.8 175.6l.5-.4v2.6M309.8 177.8h.9M311.5 175.6l.5-.4v2.6M311.5 177.8h.9M312.4 176.5h9.6M317.5 168.5h1.5M320.6 168.5h7.7M321.5 166h2.7v5h-2.7z"/>
<path d="M321.5 166.4h2.7M321.5 166.9h2.7M321.5 167.5h2.7M321.5 168h2.7M321.5 169.1h2.7M321.5 169.7h2.7M321.5 170.2h2.7M321.5 170.8h2.7M322.9 166v5M322.9 172.8v3.7M323.8 176.5h9.1M329.9 168.5h1.5"/>
<path d="M332.9 175.6l.4-.4h.9l.4 .4v.5l-.4 .4h-.4M333 168.5h7.7M334.2 176.5l.4 .4v.5l-.4 .4h-.9l-.4-.4M335.5 175.6l.4-.4h.9l.4 .4v.5l-.4 .4h-.4M336.8 176.5l.4 .4v.5l-.4 .4h-.9l-.4-.4M338.6 175.2h.4l.4 .4v1.8l-.4 .4h-.4l-.5-.4v-1.8zM340.7 175.2h.4l.5 .4v1.8l-.5 .4h-.4l-.4-.4v-1.8zM341.6 176.5h9.1M342.2 168.5h1.6M345.3 168.5h7.7M350.2 166h2.7v5h-2.7zM350.2 166.4h2.7"/>
<path d="M350.2 166.9h2.7M350.2 167.5h2.7M350.2 168h2.7M350.2 169.1h2.7M350.2 169.7h2.7M350.2 170.2h2.7M350.2 170.8h2.7M351.6 166v5M351.6 172.8v3.7M352.4 176.5h9.2M354.6 168.5h1.5M357.7 168.5h7.7"/>
<path d="M361.6 175.6l.4-.4h.9l.4 .4v.5l-.4 .4h-.5M362.9 176.5l.4 .4v.5l-.4 .4h-.9l-.4-.4M364.2 175.6l.4-.4h.9l.4 .4v.5l-.4 .4h-.4M365.5 176.5l.4 .4v.5l-.4 .4h-.9l-.4-.4M367 168.5h1.5M367.2 175.2h.5l.4 .4v1.8l-.4 .4h-.5l-.4-.4v-1.8zM368.9 175.6l.5-.4h.4l.5 .4v1.8l-.5 .4h-.4l-.5-.4zM370 168.5h7.8M370.3 176.5h9.1M378.9 166h2.7v5h-2.7zM378.9 166.4h2.7M378.9 166.9h2.7"/>
<path d="M378.9 167.5h2.7M378.9 168h2.7M378.9 168.6h2.7M378.9 169.1h2.7M378.9 169.7h2.7M378.9 170.2h2.7M378.9 170.8h2.7M380.3 171.9v4.6M380.3 166v5M381.1 176.5h.1M381.3 175.6l.4-.4v2.6M381.3 177.8h.8"/>
<path d="M382.4 168.5h7.7M383 175.6l.4-.4v2.6M383 177.8h.9M384.7 175.6l.5-.4h.8l.5 .4v.5l-.5 .4h-.8l-.5 .4v.9h1.8M387.3 175.2h1.8l-1.3 2.6M389.1 176.5h.1M390.1 172.8v3.8M390.9 176.5h3.1M391.7 168.5h1.5M394.8 168.5h5M394.9 172.8v19M394.9 176.5h.9"/>
<path d="M397.6 175.2h-1.8v.9h1.3l.5 .4v.9l-.5 .4h-.8l-.5-.4M400.1 175.2h-1.7v.9h1.3l.4 .4v.9l-.4 .4h-.8l-.5-.4M401 175.6l.5-.4h.4l.5 .4v1.8l-.5 .4h-.4l-.5-.4zM51.5 191.8h147.4M198.9 190.9l.4-.4h.9l.4 .4v.4l-.4 .5h-.5M200.2 191.8l.4 .4v.5l-.4 .4h-.9l-.4-.4M203.2 191.8h-1.3l-.4-.5v-.4l.4-.4h.8l.5 .4v1.3l-.9 .9h-.4M205.4 190.5h-.5l-.8 .8v1.4l.4 .4h.9l.4-.4v-.5l-.4-.4h-1.3M207.1 190.5h.4l.5 .4v1.8l-.5 .4h-.4l-.4-.4v-1.8zM209.3 190.5h.4l.5 .4v1.8l-.5 .4h-.4l-.5-.4v-1.8zM213.6 190.5h1.8M214.5 190.5v2.6"/>
<path d="M216.3 190.5h1.7v2.6h-1.7zM218.8 190.5h1.8M219.7 190.5v2.6M221.5 190.5h1.7M222.3 190.5v2.6M224 193.1v-.9l.9-1.7 .9 1.7v.9M224 192.2h1.8M226.7 190.5v2.6h1.7M231.9 190.5v2.6h1.7M234.5 191.8h.8M236.2 190.5h-1.7v2.6h1.7M238.8 190.5v2.6l-1.7-2.6v2.6"/>
<path d="M241.4 190.5h-1.3l-.4 .4v1.8l.4 .4h1.3v-1.3h-.4M242.3 190.5h1.8M243.2 190.5v2.6M244.9 191.8h149.1M244.9 190.5v2.6M246.6 190.5v2.6M267.8 218.7h144.3v41.5h-144.3zM278.7 260.2h133.4"/>
<circle cx="383.3" cy="92.7" r="9"/>
<circle cx="93" cy="167.8" r="7.9"/>
</g>
<g fill="#000" stroke="#000" stroke-width=".21">
<path d="M49.4 45.1l.9-.1v.3zM75.5 45l.8 .1-.8 .2zM87.6 48l.1 .9h-.3zM191.4 60.3l.8-.1v.2zM210.5 60.2l.8 .1-.8 .1zM229.1 68.4l.1 .9h-.2zM87.4 97.1h.3l-.1 .9zM229 81.4h.2l-.1 .9zM336.3 99.4l.9-.1v.3zM382.4 99.3l.9 .1-.9 .2zM33.3 119.1l.2 .8h-.3zM336.3 103.5l.9-.1v.3z"/>
<path d="M387.4 103.4l.9 .1-.9 .2zM33.2 167.7h.3l-.2 .8zM50.7 176.5l.8-.1v.3zM54 176.4l.8 .1-.8 .2zM54.8 176.5l.9-.1v.3zM91.9 176.4l.8 .1-.8 .2zM92.7 176.5l.9-.1v.3zM149.5 176.4l.8 .1-.8 .2zM150.3 176.5l.9-.1v.3zM178.2 176.4l.9 .1-.9 .2zM179.1 176.5l.9-.1v.3zM207.1 176.4l.9 .1-.9 .2z"/>
<path d="M208 176.5l.8-.1v.3zM235.8 176.4l.9 .1-.9 .2zM236.7 176.5l.8-.1v.3zM264.6 176.4l.8 .1-.8 .2zM265.4 176.5l.9-.1v.3zM293.3 176.4l.8 .1-.8 .2zM294.1 176.5l.9-.1v.3zM322 176.4l.9 .1-.9 .2zM322.9 176.5l.9-.1v.3zM350.7 176.4l.9 .1-.9 .2zM351.6 176.5l.8-.1v.3zM379.4 176.4l.9 .1-.9 .2z"/>
<path d="M380.3 176.5l.8-.1v.3zM389.2 176.4l.9 .1-.9 .2zM390.1 176.5l.8-.1v.3zM394 176.4l.9 .1-.9 .2zM50.7 191.8l.8-.2v.3zM394 191.6l.9 .2-.9 .1z"/>
</g>
<g fill="none" stroke="#000" stroke-width=".21">
<path d="M267.8 214.2h144.3v4.5h-144.3zM267.8 218.7v41.5M270.2 218.7h141.9M325.5 218.7v41.5M267.8 235.7h144.3M267.8 231.9h57.7M279.5 231.9v18.5M284.1 237v2.1M284.1 238h1.4M285.5 237v2.1M286.1 238.7v.4M286.8 237h1l.4 .3v.4l-.4 .3"/>
<path d="M287.2 238h.6l.4 .3v.4l-.4 .4h-1M287.2 237v2.1M288.9 238.7v.4M296.4 231.9v18.5M309.9 231.9v18.5M267.8 250.4h144.3M267.8 245.5h144.3M267.8 240.6h144.3M267.8 255.3h144.3M284.4 242.9h1l.4-.3v-.4l-.4-.3h-1v2.1M286.4 243.6v.4M287.2 244v-2.1l.6 1.3 .7-1.3v2.1"/>
<path d="M289.2 243.6v.4M342.2 256.8l.4-.4v2.5M342.2 258.9h.8M356.5 255.3v4.9M392.6 250.4v4.9"/>
</g>
<g font-size="7.1">
<text x="122.4" y="183.4">B'</text>
<text x="158.7" y="239.5">CURRENT GUTTER LAYOUT</text>
</g>
<text font-size="6.6" x="186.3" y="202.5">TOP VIEW</text>
<text font-size="6.2" x="269.2" y="230">CURRENT LAYOUT</text>
<g font-size="5.7">
<text x="342.5" y="240.6">RSGL</text>
<text x="351.7" y="250.5">- LONAVLA</text>
<text x="325.3" y="260">SCALE:</text>
<text x="380.6" y="260">SHEET:</text>
<text x="394.4" y="260">01 OF 01</text>
</g>
<g font-size="5.3">
<text x="268.8" y="224">TITLE</text>
<text x="267.1" y="244.8">CHECK</text>
<text x="326" y="255.1">NIHVA\22-23\00XX</text>
</g>
<g font-size="4.9">
<text x="298.4" y="236">SIGN</text>
<text x="311.9" y="236">DATE</text>
<text x="267.1" y="240.2">DRAWN</text>
<text x="308.7" y="245.5">28-04-23</text>
<text x="281.9" y="250.1">V.T.</text>
</g>
<g font-size="4.4">
<text x="309.7" y="239.2">28-04-23</text>
<text x="308.7" y="249.8">28-04-23</text>
<text x="275.5" y="259.6">ALL DIMENSION ARE IN mm</text>
</g>
<g font-size="3.4">
<text x="327.2" y="239.4">CLIENT -</text>
<text x="327" y="249.1">SITE LOCATION</text>
<text x="394.2" y="254">REV- 0</text>
</g>
<text font-size="2.9" x="282.9" y="234.9">NAME</text>
<text font-size="2.6" x="268.4" y="248.4">APPRD.</text>
<g font-size="2.1">
<text x="271" y="217">This</text>
<text x="277" y="217">drawing</text>
<text x="287.5" y="217">&amp;</text>
<text x="290.9" y="217">design</text>
<text x="300" y="217">is</text>
<text x="303.4" y="217">the</text>
<text x="308.6" y="217">property</text>
<text x="319.8" y="217">of</text>
<text x="323.7" y="217">NIHVA</text>
<text x="331.9" y="217">TECHNOLOGIES.</text>
<text x="351.5" y="217">Not</text>
<text x="357" y="217">to</text>
<text x="360.9" y="217">be</text>
<text x="365.2" y="217">sold</text>
<text x="371.5" y="217">or</text>
<text x="375.4" y="217">copied</text>
<text x="384.5" y="217">to</text>
<text x="388.4" y="217">any</text>
<text x="393.9" y="217">other</text>
<text x="401.5" y="217">concern.</text>
</g>
</svg>
